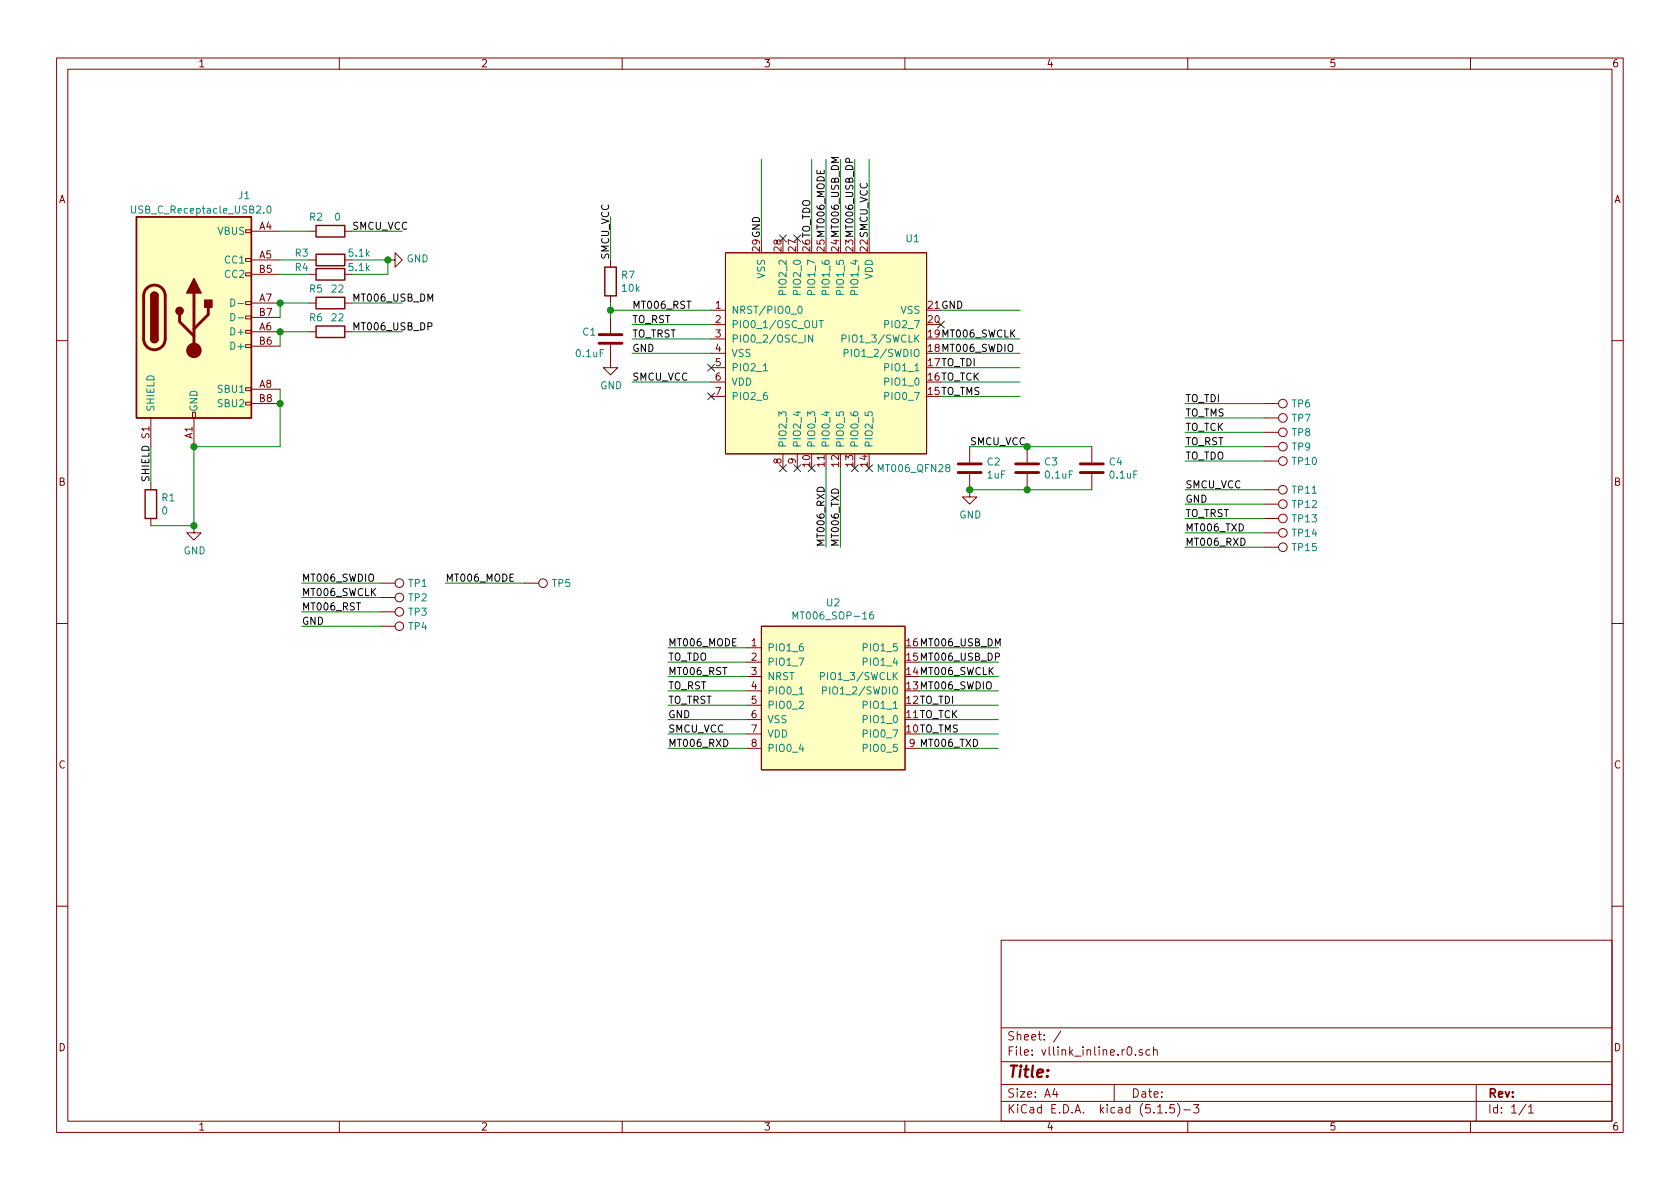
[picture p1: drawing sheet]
<svg xmlns="http://www.w3.org/2000/svg" width="297mm" height="210mm" viewBox="0 0 297 210" stroke-linecap="round" stroke-linejoin="round" font-family="sans-serif">
<g fill="none" stroke="#840000" stroke-width=".18">
<path d="M10 10.3h277v189.9h-277zM12 12.2h273v186.1h-273zM60 10.3v1.9M110 10.3v1.9M160 10.3v1.9M210 10.3v1.9M260 10.3v1.9M43.4 58.4h1v.5h-1zM43.4 55.9h1v.5h-1zM43.4 53.3h1v.5h-1zM43.4 48.3h1v.5h-1zM43.4 45.7h1v.5h-1z"/>
<path d="M43.4 40.6h1v.5h-1zM44.4 40.9h5.1M44.4 58.7h5.1M44.4 46h5.1M44.4 48.5h5.1M44.4 53.6h5.1M44.4 56.1h5.1M54.6 40.9h1.3M54.6 58.7h1.3M54.6 46h1.3M54.6 48.5h1.3M54.6 53.6h1.3"/>
<path d="M61 40.9h1.2M61 58.7h1.2M61 46h1.2M61 48.5h1.2M61 53.6h1.2M68.6 46h1.2v-1.3l1.3 1.3-1.3 1.2v-1.2M107.9 46v1.2M107.9 52.3v1.3M107.9 56.1v2.8M125.7 54.9h2.6M125.7 57.4h2.6M125.7 59.9h2.6"/>
<path d="M128.3 44.7h35.5v35.6h-35.5zM10 60.2h2M26.7 73.9v5.1M34 72.9h.5v1h-.5zM34.3 73.9v5.1M43.4 71.1h1v.5h-1zM43.4 68.6h1v.5h-1zM43.4 61h1v.5h-1zM44.4 71.4h5.1M44.4 68.8h5.1M44.4 61.2h5.1M107.9 61v4h1.3l-1.3 1.3-1.2-1.3h1.2"/>
<path d="M125.7 62.5h2.6M125.7 65h2.6M125.7 67.6h2.6M125.7 70.1h2.6M171.4 79v2.8M181.6 79v2.8M193 79v2.8M223.5 79h2.6M223.5 76.4h2.6M223.5 73.9h2.6M223.5 71.4h2.6M285 60.2h2"/>
<path d="M26.7 85.3v1.3M26.7 91.7v1.3M34.3 93v1.2h1.3l-1.3 1.3-1.3-1.3h1.3M138.4 80.3v2.5M141 80.3v2.5M171.4 83.8v4.1h1.3l-1.3 1.2-1.2-1.2h1.2M181.6 83.8v2.8M193 83.8v2.8M223.5 94.2h2.6M223.5 96.8h2.6M223.5 91.7h2.6M223.5 89.1h2.6"/>
<path d="M223.5 81.5h2.6M223.5 86.6h2.6M10 110.3h2M67.3 105.7h2.5M67.3 103.1h2.5M67.3 108.2h2.5M67.3 110.7h2.5M92.7 103.1h2.5M132.1 114.5h2.5M132.1 117.1h2.5M132.1 119.6h2.5M134.6 110.7h25.4v25.4h-25.4z"/>
<path d="M285 110.3h2M132.1 122.2h2.5M132.1 124.7h2.5M132.1 127.2h2.5M132.1 129.8h2.5M132.1 132.3h2.5M160 132.3h2.6M10 160.2h2M177 166.3h108v32h-108zM285 160.2h2M60 198.3v1.9M110 198.3v1.9"/>
<path d="M160 198.3v1.9M177 194.8h108M177 191.8h108M177 187.8h108M177 181.8h108M186.5 192.5l-.4 1h1M186.8 193v1M187.6 182.3l-1.3 2M197 191.8v3M199.5 185.2l.1-.1a.8 .8 0 0 1 .5 .8 .8 .8 0 0 1-.5 .7 1 1 0 0 1-.1-1.4zM200.8 186.5v.1M202 185.7a.37 .37 0 0 0-.6 .1l.1 .2 .5 .2 .1 .1-.3 .3-.4-.1"/>
<path d="M203.3 185.7l-.4-.1-.3 .3 .1 .6 .2 .1 .4-.1M204 185.7a.37 .37 0 0 1 .6 .1v.8M204 185.1v1.5M204.7 196.8h.8M206.2 196.7v.1M207.6 195.3h-.7l-.1 .7 .2-.1 .5 .1 .2 .2-.1 .5-.2 .1-.6-.1M208.2 195.1a1.71 1.71 0 0 1 0 2.3M209.3 196.3h1.2M210 198.3v1.9M211 195.3h1l-.5 .6 .4 .1v.7l-.2 .1-.7-.1M260 198.3v1.9M261 191.8v6.5"/>
<path d="M269.8 195.2l-1.2 2M270.3 195.8l.4-.5v1.5M270.3 196.8h.8"/>
<circle cx="226.8" cy="79" r=".76"/>
<circle cx="226.8" cy="76.4" r=".76"/>
<circle cx="226.8" cy="73.9" r=".76"/>
<circle cx="226.8" cy="71.4" r=".76"/>
<circle cx="226.8" cy="81.5" r=".76"/>
<circle cx="226.8" cy="91.7" r=".76"/>
<circle cx="226.8" cy="96.8" r=".76"/>
<circle cx="226.8" cy="89.1" r=".76"/>
<circle cx="226.8" cy="86.6" r=".76"/>
<circle cx="226.8" cy="94.2" r=".76"/>
<circle cx="70.6" cy="110.7" r=".76"/>
<circle cx="70.6" cy="105.7" r=".76"/>
<circle cx="70.6" cy="103.1" r=".76"/>
<circle cx="70.6" cy="108.2" r=".76"/>
<circle cx="96" cy="103.1" r=".76"/>
</g>
<path d="M24.1 38.3h20.3v35.6h-20.3zM55.9 39.9h5.1v2h-5.1zM26.7 59.9a.63 .63 0 0 0 .6 .7 .63 .63 0 0 0 .6-.7M26.7 52.3a.63 .63 0 0 1 .6-.6 .63 .63 0 0 1 .6 .6M55.9 57.7h5.1v2h-5.1zM55.9 45h5.1v2h-5.1zM55.9 47.5h5.1v2h-5.1zM55.9 52.6h5.1v2h-5.1zM106.9 47.2h2.1v5.1h-2.1zM25.7 86.6h2v5.1h-2z" fill="none" stroke="#840000" stroke-width=".25"/>
<g fill="#ffffc2" stroke="#ffffc2" stroke-width=".18">
<path d="M134.6 110.7h25.4v25.4h-25.4z"/>
<path d="M128.3 44.7h35.5v35.6h-35.5z"/>
<path d="M24.1 38.3h20.3v35.6h-20.3z"/>
</g>
<g fill="none" stroke="#008484" stroke-width=".18">
<path d="M23.2 36.4v1.1l.3 .2 .4-.1 .1-.1v-1.1M47.4 36.5l.1-.1a.69 .69 0 0 1 .4 .7 .69 .69 0 0 1-.4 .6 .83 .83 0 0 1-.1-1.2zM40.8 52.9a.64 .64 0 0 1 .7 .6 .64 .64 0 0 1-.7 .6zM40.8 55.4a.64 .64 0 0 1 .7 .7 .64 .64 0 0 1-.7 .6zM42.1 53.7h1M42.1 56.2h1M141.2 54.3l.2-.2a.67 .67 0 0 1 .4 .7 .67 .67 0 0 1-.4 .6l-.3-.5zM143.7 59.2v1.3l-.7-1.3v1.3M144.8 56.7h.8M145.2 56.7v1.3M148.9 59.9l.6-.1 .1-.1-.1-.3-.1-.2h-.5v1.3M135 65.6h.7"/>
<path d="M149.3 62.4l.6-.1v-.4l-.2-.1h-.4v1.2M140.2 109.5v-1.3l.4 .9 .4-.9v1.3M145.1 119.6l.6-.1 .1-.2-.1-.3-.2-.1h-.4v1.3M154.4 108.2l-.5 .1-.2 .5 .1 .5 .2 .2 .4-.1 .1-.2-.1-.4-.4-.1-.3 .2M141.3 122.7h.8M145.4 122.1l.7-.1v-.4l-.2-.1h-.5v1.2"/>
</g>
<path d="M25.8 51.1a1.9 1.9 0 0 1 2.2-.6 1.9 1.9 0 0 1 1.2 1.8v7.6a1.9 1.9 0 0 1-1.9 1.9 1.9 1.9 0 0 1-1.9-1.9v-7.7l.1-.5zM31.7 55.6v1.3l2.6 2.5M34.3 51.8v10.2M36.8 54.4v1.2l-2.5 2.6M105.9 59.2h4.1M105.9 60.7h4.1M169.4 83.6h4.1M169.4 82h4.1M179.6 83.6h4M179.6 82h4M191 83.6h4.1M191 82h4.1" fill="none" stroke="#840000" stroke-width=".51"/>
<g fill="#840000" stroke="#840000" stroke-width=".25">
<path d="M26.7 59.9h1.2a.63 .63 0 0 1-.6 .7 .63 .63 0 0 1-.6-.7z"/>
<path d="M26.8 51.9a.63 .63 0 0 1 .8-.2 .63 .63 0 0 1 .3 .6h-1.2z"/>
<path d="M26.7 52.3h1.2v7.6h-1.2z"/>
<path d="M36.2 53.1h1.3v1.3h-1.3z"/>
<path d="M34.3 49.3l1.3 2.5h-2.6z"/>
<circle cx="31.7" cy="55" r=".63"/>
</g>
<circle cx="34.3" cy="62" r="1.27" fill="#840000" stroke="#840000" stroke-width=".18"/>
<g fill="none" stroke="#008400" stroke-width=".18">
<path d="M107.9 38.3v7.7M134.6 28.2v14M143.5 28.2v14M146 28.2v14M148.6 28.2v14M151.1 28.2v14M153.7 28.2v14M49.5 40.9h5.1M49.5 46h5.1M49.5 48.5h5.1M54.6 53.6h-5.1v2.5M54.6 58.7h-5.1v2.5"/>
<path d="M62.2 40.9h8.9M62.2 58.7h8.9M62.2 53.6h8.9M62.2 46h6.4v2.5h-6.4M107.9 53.6v2.5M107.9 54.9h17.8M111.8 57.4h13.9M111.8 59.9h13.9M166.4 54.9h13.9M166.4 59.9h13.9M26.7 79v6.3M49.5 68.8v10.2h-15.2v14h-7.6"/>
<path d="M111.8 67.6h13.9M111.8 62.5h13.9M166.4 67.6h13.9M166.4 65h13.9M166.4 62.5h13.9M166.4 70.1h13.9M171.4 79h21.6M209.5 79h14M209.5 71.4h14M209.5 73.9h14M209.5 76.4h14M146 82.8v14"/>
<path d="M148.6 82.8v14M171.4 86.6h21.6M209.5 86.6h14M209.5 81.5h14M209.5 91.7h14M209.5 96.8h14M209.5 94.2h14M209.5 89.1h14M53.3 103.1h14M53.3 110.7h14M53.3 105.7h14M53.3 108.2h14"/>
<path d="M78.7 103.1h14M118.1 119.6h14M118.1 117.1h14M118.1 114.5h14M162.6 119.6h13.9M162.6 117.1h13.9M162.6 114.5h13.9M118.1 129.8h14M118.1 132.3h14M118.1 122.2h14M118.1 127.2h14M118.1 124.7h14"/>
<path d="M162.6 129.8h13.9M162.6 132.3h13.9M162.6 122.2h13.9M162.6 127.2h13.9M162.6 124.7h13.9"/>
</g>
<path d="M150.2 28.7l-.1-.7h-.4l-.2 .2v.5h1.3M75.7 57.7h.6v-.5l-.2-.1h-.4v1.2M176 116.1h.6l.1-.5-.2-.1h-.5v1.3" fill="none" stroke="#000" stroke-width=".18"/>
<g fill="#008400" stroke="#008400" stroke-width=".25">
<circle cx="171.5" cy="86.6" r=".51"/>
<circle cx="108" cy="54.9" r=".51"/>
<circle cx="49.5" cy="71.4" r=".51"/>
<circle cx="49.5" cy="53.6" r=".51"/>
<circle cx="49.5" cy="58.7" r=".51"/>
<circle cx="34.3" cy="93" r=".51"/>
<circle cx="68.6" cy="46" r=".51"/>
<circle cx="34.3" cy="79" r=".51"/>
<circle cx="181.6" cy="86.6" r=".51"/>
<circle cx="181.6" cy="79" r=".51"/>
</g>
<g fill="none" stroke="#000084" stroke-width=".18">
<path d="M137.8 41.5l1.2 1.3M139 41.5l-1.2 1.3M140.4 41.5l1.2 1.3M141.6 41.5l-1.2 1.3M165.8 56.8l1.2 1.2M167 56.8l-1.2 1.2M125.1 69.5l1.2 1.2M125.1 64.4l1.2 1.2M126.3 69.5l-1.2 1.2M126.3 64.4l-1.2 1.2M137.8 82.2l1.2 1.2M139 82.2l-1.2 1.2"/>
<path d="M140.4 82.2l1.2 1.2M141.6 82.2l-1.2 1.2M142.9 82.2l1.2 1.2M144.1 82.2l-1.2 1.2M150.5 82.2l1.2 1.2M151.7 82.2l-1.2 1.2M153.1 82.2l1.2 1.2M154.3 82.2l-1.2 1.2"/>
</g>
<text font-size="2.8" fill="#840000" x="178" y="190.5">Title:</text>
<g font-size="2.1" fill="#840000">
<text x="178" y="184">Sheet: /</text>
<text x="178" y="186.7">File: vllink_inline.r0.sch</text>
<text x="178" y="196.9">KiCad E.D.A. kicad (5.1.5)-3</text>
<text x="178" y="194.1">Size: A4</text>
<text x="200" y="194.1">Date:</text>
<text x="263" y="194.1">Rev:</text>
<text x="263" y="196.9">Id: 1/1</text>
</g>
<g font-size="1.8" fill="#840000">
<text x="35" y="11.9">1</text>
<text x="85" y="11.9">2</text>
<text x="135" y="11.9">3</text>
<text x="185" y="11.9">4</text>
<text x="235" y="11.9">5</text>
<text x="285" y="11.9">6</text>
<text x="10.4" y="35.9">A</text>
<text x="285.4" y="35.9">A</text>
<text x="45.9" y="40.6">A4</text>
<text x="45.9" y="45.7">A5</text>
<text x="138.2" y="44.4" transform="rotate(-90 138.2 44.4)">28</text>
<text x="140.7" y="44.4" transform="rotate(-90 140.7 44.4)">27</text>
<text x="45.9" y="53.3">A7</text>
<text x="45.9" y="48.3">B5</text>
<text x="45.9" y="58.4">A6</text>
<text x="45.9" y="55.9">B7</text>
<text x="126.5" y="54.6">1</text>
<text x="126.5" y="57.1">2</text>
<text x="126.5" y="59.7">3</text>
<text x="164.1" y="57.1">20</text>
<text x="45.9" y="61">B6</text>
<text x="126.5" y="62.2">4</text>
<text x="126.5" y="64.8">5</text>
<text x="45.9" y="68.6">A8</text>
<text x="45.9" y="71.1">B8</text>
<text x="126.5" y="67.3">6</text>
<text x="126.5" y="69.8">7</text>
<text x="26.4" y="77.5" transform="rotate(-90 26.4 77.5)">S1</text>
<text x="34" y="77.6" transform="rotate(-90 34 77.6)">A1</text>
<text x="138.2" y="82" transform="rotate(-90 138.2 82)">8</text>
<text x="140.7" y="82" transform="rotate(-90 140.7 82)">9</text>
<text x="143.3" y="82.5" transform="rotate(-90 143.3 82.5)">10</text>
<text x="145.8" y="82.5" transform="rotate(-90 145.8 82.5)">11</text>
<text x="148.3" y="82.5" transform="rotate(-90 148.3 82.5)">12</text>
<text x="150.9" y="82.5" transform="rotate(-90 150.9 82.5)">13</text>
<text x="153.4" y="82.5" transform="rotate(-90 153.4 82.5)">14</text>
<text x="10.4" y="85.9">B</text>
<text x="285.4" y="85.9">B</text>
<text x="132.9" y="114.3">1</text>
<text x="132.9" y="116.8">2</text>
<text x="132.9" y="119.4">3</text>
<text x="132.9" y="121.9">4</text>
<text x="132.9" y="124.5">5</text>
<text x="132.9" y="127">6</text>
<text x="132.9" y="129.5">7</text>
<text x="10.4" y="135.9">C</text>
<text x="132.9" y="132.1">8</text>
<text x="285.4" y="135.9">C</text>
<text x="10.4" y="185.9">D</text>
<text x="285.4" y="185.9">D</text>
<text x="35" y="199.9">1</text>
<text x="85" y="199.9">2</text>
<text x="135" y="199.9">3</text>
<text x="185" y="199.9">4</text>
<text x="235" y="199.9">5</text>
<text x="285" y="199.9">6</text>
</g>
<g font-size="1.8" fill="#008484">
<text x="42.2" y="35.2">J1</text>
<text x="23.8" y="37.8">USB_C_Receptacle_USB2.0</text>
<text x="38.5" y="41.5">VBUS</text>
<text x="54.8" y="39">R2</text>
<text x="59.2" y="39">0</text>
<text x="39.9" y="46.6">CC1</text>
<text x="52.2" y="45.4">R3</text>
<text x="52.2" y="47.9">R4</text>
<text x="61.8" y="45.4">5.1k</text>
<text x="61.8" y="47.9">5.1k</text>
<text x="71.9" y="46.4">GND</text>
<text x="160.2" y="42.8">U1</text>
<text x="39.9" y="49.1">CC2</text>
<text x="54.8" y="51.7">R5</text>
<text x="58.7" y="51.7">22</text>
<text x="109.9" y="49.3">R7</text>
<text x="110.1" y="51.6">10k</text>
<text x="135.3" y="49.2" transform="rotate(-90 135.3 49.2)">VSS</text>
<text x="139.1" y="51.7" transform="rotate(-90 139.1 51.7)">PIO2_2</text>
<text x="141.6" y="51.7" transform="rotate(-90 141.6 51.7)">PIO2_0</text>
<text x="144.1" y="51.7" transform="rotate(-90 144.1 51.7)">PIO1_7</text>
<text x="146.7" y="51.7" transform="rotate(-90 146.7 51.7)">PIO1_6</text>
<text x="149.2" y="51.7" transform="rotate(-90 149.2 51.7)">PIO1_5</text>
<text x="151.8" y="51.7" transform="rotate(-90 151.8 51.7)">PIO1_4</text>
<text x="154.3" y="49.4" transform="rotate(-90 154.3 49.4)">VDD</text>
<text x="41.1" y="59.3">D+</text>
<text x="54.8" y="56.8">R6</text>
<text x="58.7" y="56.8">22</text>
<text x="103.1" y="59.4">C1</text>
<text x="129.3" y="55.5">NRST/PIO0_0</text>
<text x="129.3" y="58">PIO0_1/OSC_OUT</text>
<text x="156.8" y="58">PIO2_7</text>
<text x="159.3" y="55.5">VSS</text>
<text x="41.1" y="61.8">D+</text>
<text x="102" y="63.2">0.1uF</text>
<text x="129.3" y="60.6">PIO0_2/OSC_IN</text>
<text x="129.3" y="63.1">VSS</text>
<text x="129.3" y="65.7">PIO2_1</text>
<text x="149.8" y="60.6">PIO1_3/SWCLK</text>
<text x="150.3" y="63.1">PIO1_2/SWDIO</text>
<text x="156.8" y="65.7">PIO1_1</text>
<text x="38.7" y="69.5">SBU1</text>
<text x="106.1" y="68.8">GND</text>
<text x="129.3" y="68.2">VDD</text>
<text x="129.3" y="70.7">PIO2_6</text>
<text x="156.8" y="70.7">PIO0_7</text>
<text x="156.8" y="68.2">PIO1_0</text>
<text x="27.3" y="72.9" transform="rotate(-90 27.3 72.9)">SHIELD</text>
<text x="34.9" y="72.9" transform="rotate(-90 34.9 72.9)">GND</text>
<text x="38.7" y="72">SBU2</text>
<text x="228.5" y="77.1">TP8</text>
<text x="228.5" y="74.6">TP7</text>
<text x="228.5" y="72.1">TP6</text>
<text x="139.1" y="79.2" transform="rotate(-90 139.1 79.2)">PIO2_3</text>
<text x="141.6" y="79.2" transform="rotate(-90 141.6 79.2)">PIO2_4</text>
<text x="144.1" y="79.2" transform="rotate(-90 144.1 79.2)">PIO0_3</text>
<text x="146.7" y="79.2" transform="rotate(-90 146.7 79.2)">PIO0_4</text>
<text x="149.2" y="79.2" transform="rotate(-90 149.2 79.2)">PIO0_5</text>
<text x="151.8" y="79.2" transform="rotate(-90 151.8 79.2)">PIO0_6</text>
<text x="154.3" y="79.2" transform="rotate(-90 154.3 79.2)">PIO2_5</text>
<text x="155.5" y="83.5">MT006_QFN28</text>
<text x="174.6" y="82.3">C2</text>
<text x="184.7" y="82.3">C3</text>
<text x="196.2" y="82.3">C4</text>
<text x="228.5" y="79.7">TP9</text>
<text x="228.6" y="82.2">TP10</text>
<text x="28.7" y="88.7">R1</text>
<text x="174.6" y="84.6">1uF</text>
<text x="184.9" y="84.6">0.1uF</text>
<text x="196.3" y="84.6">0.1uF</text>
<text x="228.6" y="89.8">TP12</text>
<text x="228.6" y="87.3">TP11</text>
<text x="28.7" y="91">0</text>
<text x="169.6" y="91.7">GND</text>
<text x="228.6" y="94.9">TP14</text>
<text x="228.6" y="92.4">TP13</text>
<text x="32.5" y="98">GND</text>
<text x="228.6" y="97.5">TP15</text>
<text x="72.3" y="106.3">TP2</text>
<text x="72.3" y="103.8">TP1</text>
<text x="97.7" y="103.8">TP5</text>
<text x="146.2" y="107.2">U2</text>
<text x="72.3" y="108.9">TP3</text>
<text x="72.3" y="111.4">TP4</text>
<text x="140.9" y="109.5">MT006_SOP-16</text>
<text x="135.6" y="115.2">PIO1_6</text>
<text x="135.6" y="117.7">PIO1_7</text>
<text x="153" y="117.7">PIO1_4</text>
<text x="153" y="115.2">PIO1_5</text>
<text x="135.6" y="120.3">NRST</text>
<text x="135.6" y="122.8">PIO0_1</text>
<text x="135.6" y="125.3">PIO0_2</text>
<text x="146" y="120.3">PIO1_3/SWCLK</text>
<text x="146.5" y="122.8">PIO1_2/SWDIO</text>
<text x="153" y="125.3">PIO1_1</text>
<text x="135.6" y="127.9">VSS</text>
<text x="135.6" y="130.4">VDD</text>
<text x="153" y="130.4">PIO0_7</text>
<text x="153" y="127.9">PIO1_0</text>
<text x="135.6" y="133">PIO0_4</text>
<text x="153" y="133">PIO0_5</text>
</g>
<g font-size="1.8">
<text x="62.2" y="40.6">SMCU_VCC</text>
<text x="107.7" y="46" transform="rotate(-90 107.7 46)">SMCU_VCC</text>
<text x="134.4" y="44.4" transform="rotate(-90 134.4 44.4)">29GND</text>
<text x="143.3" y="44.4" transform="rotate(-90 143.3 44.4)">26TO_TDO</text>
<text x="145.8" y="44.4" transform="rotate(-90 145.8 44.4)">25MT006_MODE</text>
<text x="148.3" y="44.4" transform="rotate(-90 148.3 44.4)">24MT006_USB_DM</text>
<text x="150.9" y="44.4" transform="rotate(-90 150.9 44.4)">23MT006_USB_DP</text>
<text x="153.4" y="44.4" transform="rotate(-90 153.4 44.4)">22SMCU_VCC</text>
<text x="62.2" y="53.3">MT006_USB_DM</text>
<text x="62.2" y="58.4">MT006_USB_DP</text>
<text x="111.8" y="57.1">TO_RST</text>
<text x="111.8" y="54.6">MT006_RST</text>
<text x="111.8" y="59.7">TO_TRST</text>
<text x="164.1" y="59.7">19MT006_SWCLK</text>
<text x="164.1" y="54.6">21GND</text>
<text x="111.8" y="62.2">GND</text>
<text x="164.1" y="64.8">17TO_TDI</text>
<text x="164.1" y="62.2">18MT006_SWDIO</text>
<text x="111.8" y="67.3">SMCU_VCC</text>
<text x="164.1" y="69.8">15TO_TMS</text>
<text x="164.1" y="67.3">16TO_TCK</text>
<text x="209.5" y="71.1">TO_TDI</text>
<text x="209.5" y="76.2">TO_TCK</text>
<text x="209.5" y="73.7">TO_TMS</text>
<text x="171.4" y="78.7">SMCU_VCC</text>
<text x="209.5" y="81.3">TO_TDO</text>
<text x="209.5" y="78.7">TO_RST</text>
<text x="26.4" y="85.3" transform="rotate(-90 26.4 85.3)">SHIELD</text>
<text x="209.5" y="86.4">SMCU_VCC</text>
<text x="209.5" y="88.9">GND</text>
<text x="209.5" y="94">MT006_TXD</text>
<text x="209.5" y="91.4">TO_TRST</text>
<text x="145.8" y="96.8" transform="rotate(-90 145.8 96.8)">MT006_RXD</text>
<text x="148.3" y="96.8" transform="rotate(-90 148.3 96.8)">MT006_TXD</text>
<text x="209.5" y="96.5">MT006_RXD</text>
<text x="53.3" y="107.9">MT006_RST</text>
<text x="53.3" y="102.9">MT006_SWDIO</text>
<text x="53.3" y="105.4">MT006_SWCLK</text>
<text x="78.7" y="102.9">MT006_MODE</text>
<text x="53.3" y="110.5">GND</text>
<text x="118.1" y="116.8">TO_TDO</text>
<text x="118.1" y="119.4">MT006_RST</text>
<text x="118.1" y="114.3">MT006_MODE</text>
<text x="160.3" y="119.4">14MT006_SWCLK</text>
<text x="160.3" y="116.8">15MT006_USB_DP</text>
<text x="160.3" y="114.3">16MT006_USB_DM</text>
<text x="118.1" y="121.9">TO_RST</text>
<text x="118.1" y="124.5">TO_TRST</text>
<text x="160.3" y="124.5">12TO_TDI</text>
<text x="160.3" y="121.9">13MT006_SWDIO</text>
<text x="118.1" y="129.5">SMCU_VCC</text>
<text x="118.1" y="127">GND</text>
<text x="160.3" y="129.5">10TO_TMS</text>
<text x="160.3" y="127">11TO_TCK</text>
<text x="118.1" y="132.1">MT006_RXD</text>
<text x="160.8" y="132.1">9 MT006_TXD</text>
</g>
</svg>
